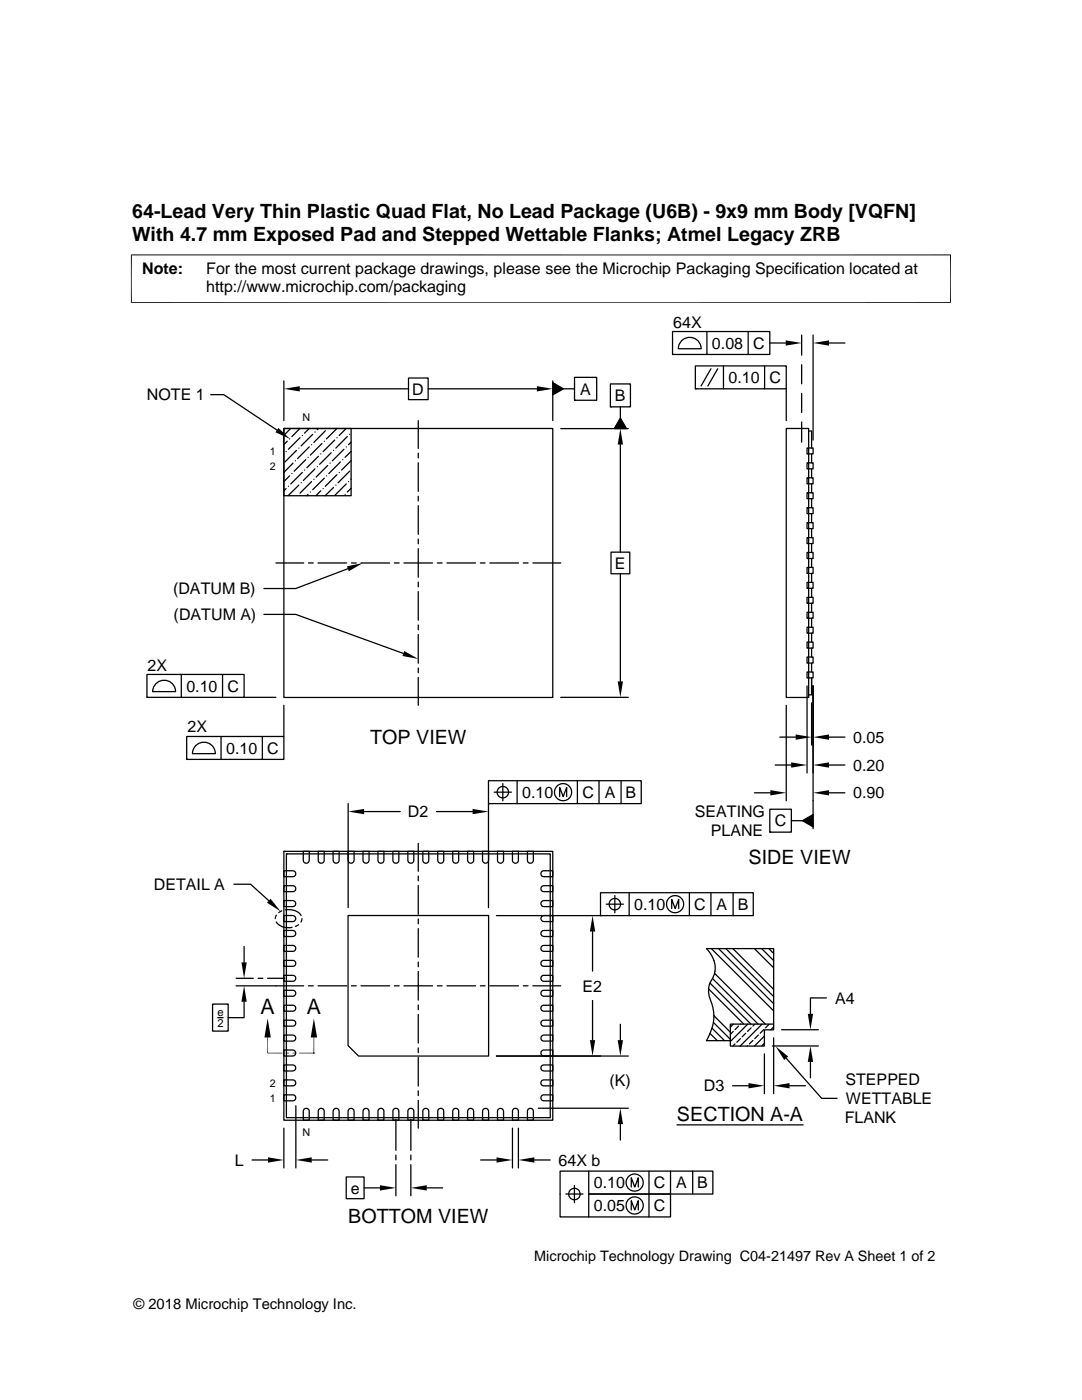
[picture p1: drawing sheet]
<svg xmlns="http://www.w3.org/2000/svg" width="216mm" height="279mm" viewBox="0 0 216 279" stroke-linecap="round" stroke-linejoin="round" font-family="sans-serif">
<g fill="none" stroke="#000" stroke-width=".25">
<path d="M42 78.8h2.6l10.7 7M56.6 76v7.9M59.8 77.6h21.7M81.5 75.4h3.9v4.4h-3.9zM85.4 77.6h21.7M110.3 76.4l2.1 1.2-2.1 1.2zM110.3 76v7.9M112.4 77.6h2.2M114.6 75.3h4.5v4.6h-4.5zM114.6 79.9h.1M121.8 76.6h4v4.6h-4zM134.2 66.2h19.4v4.5h-19.4z"/>
<path d="M134.2 70.7h.1M136.1 67.9a2.28 2.28 0 0 1 2.5-.4 2.28 2.28 0 0 1 1.3 2.1h-4.6l.4-1.2zM138.7 73h18.2v4.6h-18.2zM138.7 77.6h.1M141.1 66.2v4.5M141.9 73.6l-2 3.4M143.2 73.6l-2 3.4M144.4 73v4.6M149.3 66.2v4.5M152.6 73v4.6M153.6 68.5h3.2M156.9 77.6v6.3"/>
<path d="M160 66.9v4M160 72.8v3.8M160 78.5v3.8M162.2 66.9v20.9M165.4 68.5h3.2M56.6 85.5h53.7v53.7h-53.7zM56.6 85.5h.1M56.6 85.5h13.5v13.4h-13.5zM57.1 90.1h.1M57.1 97.5l-.5 .5M57.3 88.1l-.7 .6M57.6 97h.1"/>
<path d="M57.8 87.6h.1M57.8 95l-1.2 1.1M58 85.5l-1.4 1.4M58.3 94.5h.1M58.5 92.4l-1.9 1.9M58.9 92h.1M59.2 89.9l-2.3 2.3M59.4 98.9h.1M59.6 89.4h.1M59.6 96.8l-2.1 2.1M59.8 85.5l-1.5 1.6M59.9 87.4l-2.3 2.3"/>
<path d="M60.1 96.4h.1M60.3 86.9h.1M60.3 94.3l-2.3 2.3M60.8 93.8h.1M61 91.7l-2.3 2.3M61.5 91.3h.1M61.5 98.7l-.3 .2M61.7 85.5l-.9 .9M61.7 89.2l-2.3 2.3M61.9 98.2h.1M62.2 88.8h.1M62.2 96.1l-2.3 2.3"/>
<path d="M62.4 86.7l-2.3 2.3M62.6 95.7h.1M62.8 86.2h.1M62.8 93.6l-2.3 2.3M63.3 93.1h.1M63.5 85.5l-.2 .2M63.5 91.1l-2.3 2.2M64 90.6h.1M64 98l-1 .9M64.2 88.5l-2.3 2.3M64.5 97.5h.1M64.7 88.1h.1"/>
<path d="M64.7 95.4l-2.3 2.3M64.9 86l-2.3 2.3M65.2 95h.1M65.4 92.9l-2.3 2.3M65.8 92.4h.1M66.1 90.4l-2.3 2.3M66.5 89.9h.1M66.5 97.3l-1.6 1.6M66.8 87.8l-2.3 2.3M67 96.8h.1M67.2 85.5l-2 2.1M67.2 87.4h.1"/>
<path d="M67.2 94.7l-2.3 2.3M67.7 94.3h.1M67.9 92.2l-2.3 2.3M68.4 91.7h.1M68.6 89.7l-2.3 2.3M68.9 98.7h.1M69.1 85.5l-1.4 1.4M69.1 89.2h.1M69.1 96.6l-2.3 2.3M69.3 87.1l-2.3 2.3M69.5 96.1h.1M69.8 86.7h.1"/>
<path d="M69.8 94l-2.3 2.4M70.1 88.2l-.6 .6M70.1 97.5l-.8 .7M70.1 90.1l-1.2 1.2M70.1 91.9l-1.9 1.9M70.1 95.6l-.1 .1M83.5 83.9v5.6M83.5 90.4v1M83.5 92.4v5.7M83.5 99v1M111.9 85.5h13.5M121.8 81.2h.1"/>
<path d="M123.8 88.7v21.5M123.8 83.4l1.2 2.1h-2.4zM123.8 81.2v2.2M156.9 85.5h4.5v53.7h-4.5zM160 84.2v4M161 98.3h1.2v1.2h-1.2zM161 95.4h1.2v1.2h-1.2zM161 92.4h1.2v1.2h-1.2zM161 89.4h1.2v1.2h-1.2zM161.4 86h.5v3.4M161.9 90.6v1.8M161.9 93.6v1.8"/>
<path d="M161.9 96.6v1.7M161.9 99.5v1.8M55.1 112.4h5.5M61.6 112.4h.9M63.5 112.4h5.7M69.4 113.5l-10.4 4h-6.3M70.1 112.4h1M72 112.4h5.7M78.7 112.4h1M80.6 112.4h5.7M83.5 100.9v5.7M83.5 107.6v.9"/>
<path d="M83.5 109.5v5.7M83.5 116.2v.9M83.5 118.1v5.7M87.3 112.4h.9M89.2 112.4h5.7M95.8 112.4h1M97.7 112.4h5.8M104.4 112.4h1M106.3 112.4h5.6M121.9 110.2h3.8v4.3h-3.8zM123.8 114.5v21.5M161 119.2h1.2v1.2h-1.2z"/>
<path d="M161 116.2h1.2v1.2h-1.2zM161 113.2h1.2v1.2h-1.2zM161 110.3h1.2v1.2h-1.2zM161 107.3h1.2v1.2h-1.2zM161 104.3h1.2v1.2h-1.2zM161 101.3h1.2v1.2h-1.2zM161.9 102.5v1.8M161.9 105.5v1.8M161.9 108.5v1.8M161.9 111.5v1.7M161.9 114.4v1.8M161.9 117.4v1.8"/>
<path d="M29.3 134.6h19.4v4.6h-19.4zM29.3 139.2h.1M31.3 136.3a2.28 2.28 0 0 1 2.4-.3 2.28 2.28 0 0 1 1.3 2h-4.5l.3-1.1zM36.2 134.6v4.6M44.4 134.6v4.6M48.7 139.2h6.4M52.7 122.6h6.3l21.5 7.8M83.5 124.7v1M83.5 126.6v5.8M83.5 133.3v1M83.5 135.2v5.6M111.9 139.2h13.5"/>
<path d="M161 136.9v17.4M161 134.1h1.2v1.2h-1.2zM161 131.1h1.2v1.2h-1.2zM161 128.1h1.2v1.2h-1.2zM161 125.2h1.2v1.2h-1.2zM161 122.2h1.2v1.2h-1.2zM161.9 138.3v-3v3.4h-.5M161.9 120.4v1.8M161.9 123.4v1.8M161.9 126.4v1.7M161.9 129.3v1.8M161.9 132.3v1.8"/>
<path d="M162.2 136.9v28.5M37.3 147h19.3v4.6h-19.3zM37.3 151.6h.1M39.2 148.7a2.28 2.28 0 0 1 2.4-.4 2.28 2.28 0 0 1 1.4 2.1h-4.6l.3-1.2zM44.1 147v4.6M52.3 147v4.6M56.6 140.8v6.2M97.5 155.8h30.5v4.6h-30.5zM98.6 158.1h3.4M100.3 156.4v3.4M103.2 155.8v4.6M111.7 159v-1.8l.7 1.8 .7-1.8v1.8"/>
<path d="M115.2 155.8v4.6M119.5 155.8v4.6M123.9 155.8v4.6M150.5 158.2h3.2M154.7 152.7h3.2M155.6 147.1h3.2M156.9 140.8v19M161.9 140.3v8.4M165.4 147.1h3.2M165.4 158.2h3.2M165.4 152.7h3.2M46.7 176.5h3.3l3.6 3.2"/>
<path d="M56.6 173.8h1.8l.4 .1 .2 .6-.2 .3-.4 .2h-1.8zM56.6 176.8h1.8l.4 .1 .2 .6-.2 .3-.4 .1h-1.8zM56.6 179.7h1.8a.6 .6 0 0 1 .6 .6 .6 .6 0 0 1-.6 .6h-1.8zM56.6 169.9h53.7v53.7h-53.7zM56.6 169.9h.1M57.2 170.4h52.6v52.7h-52.6zM57.2 170.4h.1M60.5 169.9h1.2v1.8l-.1 .4-.3 .2-.7-.2-.1-.4zM63.5 169.9h1.2v1.8l-.1 .4-.3 .2-.7-.2-.1-.4zM66.5 169.9h1.2v1.8a.6 .6 0 0 1-.6 .6 .6 .6 0 0 1-.6-.6zM69.4 169.9h1.3v1.8a.6 .6 0 0 1-.6 .6 .6 .6 0 0 1-.7-.6zM69.5 160.4v20.7"/>
<path d="M72.4 169.9h1.2v1.8a.6 .6 0 0 1-.6 .6 .6 .6 0 0 1-.6-.6zM72.6 162h7.3M75.4 169.9h1.2v1.8l-.1 .4-.3 .2-.7-.2-.1-.4zM78.4 169.9h1.2v1.8l-.1 .4-.3 .2-.7-.2-.1-.4zM81.4 169.9h1.2v1.8l-.2 .4-.2 .2-.7-.2-.1-.4zM83.5 168.3v5.6M83.5 174.8v1M83.5 176.7v5.8M84.4 169.9h1.2v1.8l-.2 .4-.3 .2-.6-.2-.1-.4zM87.1 162h7.2M87.4 169.9h1.1v1.8l-.1 .4-.3 .2-.6-.2-.1-.4zM90.3 169.9h1.2v1.8l-.1 .4-.3 .1-.6-.1-.2-.4z"/>
<path d="M93.3 169.9h1.2v1.8a.6 .6 0 0 1-.6 .6 .6 .6 0 0 1-.6-.6zM96.3 169.9h1.2v1.8a.6 .6 0 0 1-.6 .6 .6 .6 0 0 1-.6-.6zM97.5 160.4h.1M97.5 160.4v20.7M99.3 169.9h1.2v1.8a.6 .6 0 0 1-.6 .6 .6 .6 0 0 1-.6-.6zM102.3 169.9h1.1v1.8l-.1 .4-.3 .2-.6-.2-.1-.4zM105.2 169.9h1.2v1.8l-.1 .4-.3 .2-.6-.2-.2-.4zM108.1 179.9l.4-.2h1.8v1.2h-1.8a.6 .6 0 0 1-.5-.3 .6 .6 0 0 1 .1-.7zM108.1 176.9l.4-.1h1.8v1.1h-1.8l-.4-.1-.1-.3zM108.1 173.9l.4-.1h1.8v1.2h-1.8l-.4-.2-.1-.3zM119.8 178.2h30.5v4.5h-30.5zM122.7 178.7v3.5"/>
<path d="M125.5 178.2v4.5M137.6 178.2v4.5M141.9 178.2v4.5M146.3 178.2v4.5M153.6 161.5h4.3v4.6h-4.3zM153.6 166.1h.1M157.9 163.8h2.2M160.1 163.8l2.1-1.2v2.4zM47.1 196.7h13.5M47.1 195.2h3.4M48.7 199.9v3.2h-3.2M48.7 188.9v3.2"/>
<path d="M51.5 195.2h1M53.4 195.2h3.4M55.1 184a3 3 0 0 0 3.2 1.1M55.1 182.6l-.2 .7M56.2 181.8l-.6 .3M56.6 182.7h1.8a.6 .6 0 0 1 .6 .6 .6 .6 0 0 1-.6 .6h-1.8zM56.6 185.7h1.8a.6 .6 0 0 1 .6 .6 .6 .6 0 0 1-.6 .6h-1.8zM56.6 188.7h1.8l.4 .1 .2 .6-.2 .3-.4 .2h-1.8zM56.6 191.7h1.8l.4 .1 .2 .6-.2 .3-.4 .1h-1.8zM56.6 194.6h1.8l.4 .2 .2 .6-.2 .3-.4 .1h-1.8zM56.6 197.6h1.8l.4 .2 .2 .6-.2 .3-.4 .1h-1.8zM56.9 181.6a3.1 3.1 0 0 1 3.2 1.1"/>
<path d="M59.6 184.6l-.7 .3M60.3 183.3l-.3 .7M61.6 196.7h.9M63.5 196.7h5.7M69.4 182.7h28.1v28.1h-26l-2.1-2.1zM70.1 196.7h1M72 196.7h5.7M78.7 196.7h1M80.6 196.7h5.7M83.5 183.4v1M83.5 185.3v5.7M83.5 192v.9"/>
<path d="M83.5 193.9v5.7M87.3 196.7h.9M89.2 196.7h5.7M95.8 196.7h1M97.7 196.7h5.8M99.1 182.7h20.7M104.4 196.7h1M106.3 196.7h5.6M108.1 185.9l.4-.2h1.8v1.2h-1.8a.61 .61 0 0 1-.5-.4 .61 .61 0 0 1 .1-.6zM108.1 182.9l.4-.2h1.8v1.2h-1.8a.6 .6 0 0 1-.5-.4 .6 .6 0 0 1 .1-.6zM108.1 197.8l.4-.2h1.8v1.2h-1.8l-.4-.1-.1-.6zM108.1 194.8l.4-.2h1.8v1.2h-1.8l-.4-.1-.1-.6z"/>
<path d="M108.1 191.8l.4-.1h1.8v1.1h-1.8l-.4-.1-.1-.6zM108.1 188.8l.4-.1h1.8v1.2h-1.8l-.4-.2-.1-.3zM118.2 185.9v7.9M118.2 199.7v7.9M119.8 182.7h.1M121 180.4h3.4M134 181.3v-1.8l.7 1.8 .7-1.8v1.8M141.4 197.4l7 7M141.7 196.2l8.1 8.2M141.9 189.3l12.5 12.4M142.2 195.3l9.1 9.1M142.6 194.2l10.1 10.2"/>
<path d="M143.4 189.3l11 11M144.8 189.3l9.6 9.6M146.2 189.3l8.2 8.1M150.5 189.3l3.9 3.8M152 189.3l2.4 2.4M153.4 189.3l1 1M164.9 199.2h-3.2v3.1M42.4 200.4h3.1v5.4h-3.1zM43.4 203.1h1.1M56.6 200.6h1.8l.4 .1 .2 .7-.2 .3-.4 .1h-1.8zM56.6 203.6h1.8l.4 .1 .2 .7-.2 .3-.4 .1h-1.8zM56.6 206.6h1.8a.6 .6 0 0 1 .6 .6 .6 .6 0 0 1-.6 .6h-1.8z"/>
<path d="M56.6 209.6h1.8a.6 .6 0 0 1 .6 .6 .6 .6 0 0 1-.6 .6h-1.8zM56.6 212.5h1.8a.6 .6 0 0 1 .6 .6 .6 .6 0 0 1-.6 .6h-1.8zM56.6 215.5h1.8l.4 .1 .2 .7-.2 .3-.4 .1h-1.8zM56.6 218.5h1.8l.4 .1 .2 .7-.2 .3-.4 .1h-1.8zM62.6 210.2h.1M83.5 200.6v.9M83.5 202.5v5.7M83.5 209.1v1M83.5 211v5.7M83.5 217.7v1M83.5 219.6v5.5M108.1 212.7l.4-.2h1.8v1.2h-1.8a.61 .61 0 0 1-.5-.3 .61 .61 0 0 1 .1-.7z"/>
<path d="M108.1 209.7l.4-.1h1.8v1.2h-1.8a.6 .6 0 0 1-.5-.4 .6 .6 0 0 1 .1-.7zM108.1 206.8l.4-.2h1.8v1.2h-1.8a.6 .6 0 0 1-.5-.4 .6 .6 0 0 1 .1-.6zM108.1 218.6l.4-.1h1.8v1.2h-1.8l-.4-.1-.1-.7zM108.1 215.6l.4-.1h1.8v1.2h-1.8l-.4-.1-.1-.7zM108.1 200.7l.4-.1h1.8v1.2h-1.8l-.4-.1-.1-.7zM108.1 203.7l.4-.1h1.8v1.2h-1.8l-.4-.1-.1-.7zM123.8 204.4v3.2M125.4 210.8h-26.3M141.7 206.2l1.4 1.5M142.1 205.2l2.5 2.5M142.3 204l3.4 3.4M142.5 202.7l3.2 3.3"/>
<path d="M145.7 204.4h8.7v1.1h-1.9v3.3h-6.8zM146.2 216.7h3.2M146.3 205.8l-.6 .6M146.3 204.4l-.6 .6M146.7 208.3l-.5 .5M147.4 204.8l-.7 .7M147.7 207.3l-.7 .7M147.8 204.4h-.1M148.8 206.2l-.7 .7M149.2 208.7l-.1 .1M149.2 204.4l-3.5 3.5M149.9 205.1l-.7 .7"/>
<path d="M150.2 207.6l-.7 .7M150.6 204.4l-.4 .4M151.3 206.6l-.7 .7M152.1 204.4l-4.4 4.4M152.4 205.5l-.7 .7M152.5 210.3v8M152.5 206.8l-2 2M152.5 208.2l-.5 .5M153.5 204.4l-.7 .7M154.1 208.7h9.2M154.4 207.1v11.2M154.4 204.9l-.6 .6"/>
<path d="M154.4 204.4v-15.1h-13.4a5 5 0 0 1 .7 6.8 5.1 5.1 0 0 0 .3 4.2 8.5 8.5 0 0 1-1 7.4h4.7M156 205.5h7.3M156.9 211.2l7.1 8h3M157.5 216.7h3.2M161.7 211.9v3.2M50.3 231.5h3.2M56.6 225.1v8M59 220.7v12.4M60.6 221.4l.7-.2 .3 .2 .1 .4v1.8h-1.2v-1.8zM62.2 231.5h3.2M63.6 221.4l.7-.2 .3 .2 .1 .4v1.8h-1.2v-1.8zM66.7 221.4a.6 .6 0 0 1 .6-.2 .6 .6 0 0 1 .4 .6v1.8h-1.2v-1.8z"/>
<path d="M69.1 234.9h3.5v4.3h-3.5zM69.6 221.4a.6 .6 0 0 1 .7-.2 .6 .6 0 0 1 .4 .6v1.8h-1.3v-1.8zM72.6 221.4a.61 .61 0 0 1 .7-.2 .61 .61 0 0 1 .3 .6v1.8h-1.2v-1.8zM72.6 237.1h3.2M75.5 221.4l.7-.2 .3 .2 .1 .4v1.8h-1.2v-1.8zM78.5 221.4l.7-.2 .3 .2 .1 .4v1.8h-1.2v-1.8zM79 223.4v6.2M79 230.5v1M79 232.4v6.3M81.5 221.4l.7-.2 .2 .2 .2 .4v1.8h-1.2v-1.8zM82 223.4v6.2M82 230.5v1"/>
<path d="M82 232.4v6.3M84.5 221.4l.6-.2 .3 .2 .2 .4v1.8h-1.2v-1.8zM85.2 237.1h3.1M87.5 221.4l.6-.2 .3 .2 .1 .4v1.8h-1.1v-1.8zM90.5 221.4l.3-.2 .6 .2 .1 .4v1.8h-1.2v-1.8zM93.5 221.4a.6 .6 0 0 1 .6-.2 .6 .6 0 0 1 .4 .6v1.8h-1.2v-1.8zM95.9 231.5h3.2M96.5 221.4a.6 .6 0 0 1 .6-.2 .6 .6 0 0 1 .4 .6v1.8h-1.2v-1.8zM99.4 221.4a.61 .61 0 0 1 .7-.2 .61 .61 0 0 1 .4 .6v1.8h-1.2v-1.8zM102.3 225.1v8M102.4 221.4l.6-.2 .3 .2 .1 .4v1.8h-1.1v-1.8zM103.4 225.1v8"/>
<path d="M105.4 221.4l.6-.2 .3 .2 .1 .4v1.8h-1.2v-1.8zM106.6 231.5h3.2M107.4 221.2h18M112.9 238.3h3.4M114.6 236.6v3.4M117.5 233.7v4.6h16.3v4.6h-22v-9.2h30.4v4.6h-24.7v4.6M123.8 224.3v3.2M126 236.9v-1.8l.7 1.8 .7-1.8v1.8M129.5 233.7v9.2M133.8 233.7v4.6M135.1 224.5h25.2M138.2 233.7v4.6"/>
<path d="M126 241.5v-1.9l.7 1.9 .7-1.9v1.9"/>
<circle cx="100.3" cy="158.1" r="1.14"/>
<circle cx="112.4" cy="158.1" r="1.71"/>
<circle cx="122.7" cy="180.4" r="1.14"/>
<circle cx="134.7" cy="180.4" r="1.72"/>
<circle cx="114.6" cy="238.3" r="1.14"/>
<circle cx="126.6" cy="236" r="1.72"/>
<circle cx="126.6" cy="240.6" r="1.72"/>
</g>
<g fill="#000">
<path d="M56.6 77.6l3.2-.5v1zM107.1 77.1l3.2 .5-3.2 .5zM110.3 76.4l2.1 1.2-2.1 1.2zM156.8 67.9l3.2 .6-3.2 .5zM162.2 68.5l3.2-.6v1.1zM55.5 85.4l2.4 2.2-2.9-1.3zM123.8 85.5l.5 3.2h-1zM123.8 83.4l1.2 2.1h-2.4zM69.2 113l3.2-.6-2.8 1.6zM80.7 129.9l2.8 1.6-3.2-.6zM123.3 136h1l-.5 3.2zM153.7 157.7l3.2 .5-3.2 .6z"/>
<path d="M157.9 152.1l3.1 .6-3.1 .5zM158.8 146.6l3.1 .5-3.1 .5zM162.2 147.1l3.2-.5v1zM162.2 152.7l3.2-.6v1.1zM162.2 158.2l3.2-.5v1.1zM54 179.4l2 2.5-2.7-1.8zM69.5 162l3.1-.6v1.1zM94.3 161.4l3.2 .6-3.2 .5zM160.1 163.8l2.1-1.2v2.4zM48.2 192.1h1l-.5 3.1zM48.7 196.7l.5 3.2h-1zM118.2 182.7l.6 3.2h-1.1z"/>
<path d="M53.4 203.2l.6 3.9h-1.2zM57 210.1h.7l-.7 .1zM57 210.2l.7-.1v.1zM58.4 210.1h.6l-.6 .1zM58.4 210.2l.6-.1v.1zM62.6 203.2l.7 3.9h-1.3zM117.7 207.6h1.1l-.6 3.2zM123.3 207.6h1l-.5 3.2zM149.4 216.2l3.1 .5-3.1 .5zM154.8 208.8l2.5 2-.8 .8zM154.4 216.7l3.1-.5v1zM161.7 208.7l.5 3.2h-1z"/>
<path d="M161.2 202.3h1l-.5 3.2zM53.5 231l3.1 .5-3.1 .5zM59 231.5l3.2-.5v1zM75.8 236.5l3.2 .6-3.2 .5zM82 237.1l3.2-.6v1.1zM99.1 231l3.2 .5-3.2 .5zM103.4 231.5l3.2-.5v1zM123.8 221.2l.5 3.1h-1z"/>
</g>
<path d="M26.1 50.9h163.7M26.2 50.8v9.7M189.7 50.8v9.7M26.1 60.4h163.7M53.4 207.1v3.1h2.9M59.7 210.2h2.9M62.6 207.1v3.1" fill="none" stroke="#000" stroke-width=".2"/>
<g font-size="4.3">
<text x="52" y="202.4">A</text>
<text x="61.2" y="202.4">A</text>
</g>
<g font-size="3.9">
<text x="26.4" y="43.5">64-Lead Very Thin Plastic Quad Flat, No Lead Package (U6B) - 9x9 mm Body [VQFN]</text>
<text x="26.4" y="48">With 4.7 mm Exposed Pad and Stepped Wettable Flanks; Atmel Legacy ZRB</text>
<text x="73.9" y="148.5">TOP VIEW</text>
<text x="149.4" y="172.3">SIDE VIEW</text>
<text x="135.1" y="223.6">SECTION A-A</text>
<text x="69.5" y="244">BOTTOM VIEW</text>
</g>
<g font-size="3.2">
<text x="28.4" y="54.6">Note:</text>
<text x="41.1" y="58.3">http://www.microchip.com/packaging</text>
<text x="41.1" y="54.6">For the most current package drawings, please see the Microchip Packaging Specification located at</text>
<text x="134.3" y="65.4">64X</text>
<text x="142.1" y="69.6">0.08</text>
<text x="150.3" y="69.6">C</text>
<text x="145.4" y="76.4">0.10</text>
<text x="153.6" y="76.5">C</text>
<text x="29.3" y="79.9">NOTE 1</text>
<text x="82.3" y="78.7">D</text>
<text x="115.8" y="78.7">A</text>
<text x="122.7" y="80.1">B</text>
<text x="122.7" y="113.5">E</text>
<text x="34.5" y="118.6">(DATUM B)</text>
<text x="34.6" y="123.7">(DATUM A)</text>
<text x="29.5" y="133.8">2X</text>
<text x="37.2" y="138">0.10</text>
<text x="45.4" y="138">C</text>
<text x="37.4" y="146.2">2X</text>
<text x="170.2" y="148.3">0.05</text>
<text x="45.1" y="150.4">0.10</text>
<text x="53.3" y="150.4">C</text>
<text x="170.2" y="153.8">0.20</text>
<text x="104.2" y="159.2">0.10</text>
<text x="116.2" y="159.2">C</text>
<text x="120.7" y="159.2">A</text>
<text x="124.8" y="159.2">B</text>
<text x="170.2" y="159.3">0.90</text>
<text x="81.4" y="163.1">D2</text>
<text x="138.6" y="163.1">SEATING</text>
<text x="141.8" y="166.8">PLANE</text>
<text x="154.6" y="164.9">C</text>
<text x="30.7" y="177.6">DETAIL A</text>
<text x="126.6" y="181.6">0.10</text>
<text x="138.5" y="181.6">C</text>
<text x="143" y="181.6">A</text>
<text x="147.2" y="181.6">B</text>
<text x="116.2" y="197.9">E2</text>
<text x="166.7" y="200.3">A4</text>
<text x="121.6" y="216.8">(K)</text>
<text x="140.5" y="217.8">D3</text>
<text x="168.7" y="216.5">STEPPED</text>
<text x="168.8" y="220.4">WETTABLE</text>
<text x="168.6" y="224.2">FLANK</text>
<text x="46.8" y="232.6">L</text>
<text x="111.4" y="232.6">64X b</text>
<text x="70" y="238.2">e</text>
<text x="118.5" y="237.2">0.10</text>
<text x="130.5" y="237.2">C</text>
<text x="134.9" y="237.2">A</text>
<text x="139.1" y="237.2">B</text>
<text x="118.5" y="241.7">0.05</text>
<text x="130.5" y="241.7">C</text>
</g>
<g font-size="2.9">
<text x="106.6" y="251.7">Microchip Technology Drawing C04-21497 Rev A Sheet 1 of 2</text>
<text x="26.6" y="261.3">© 2018 Microchip Technology Inc.</text>
</g>
<g font-size="2.2">
<text x="43.4" y="202.8">e</text>
<text x="43.4" y="205">2</text>
</g>
<g font-size="2.1">
<text x="60.3" y="83.9">N</text>
<text x="53.9" y="90.8">1</text>
<text x="53.9" y="93.7">2</text>
<text x="53.9" y="219.9">1</text>
<text x="53.9" y="216.9">2</text>
<text x="60.3" y="226.7">N</text>
</g>
</svg>
